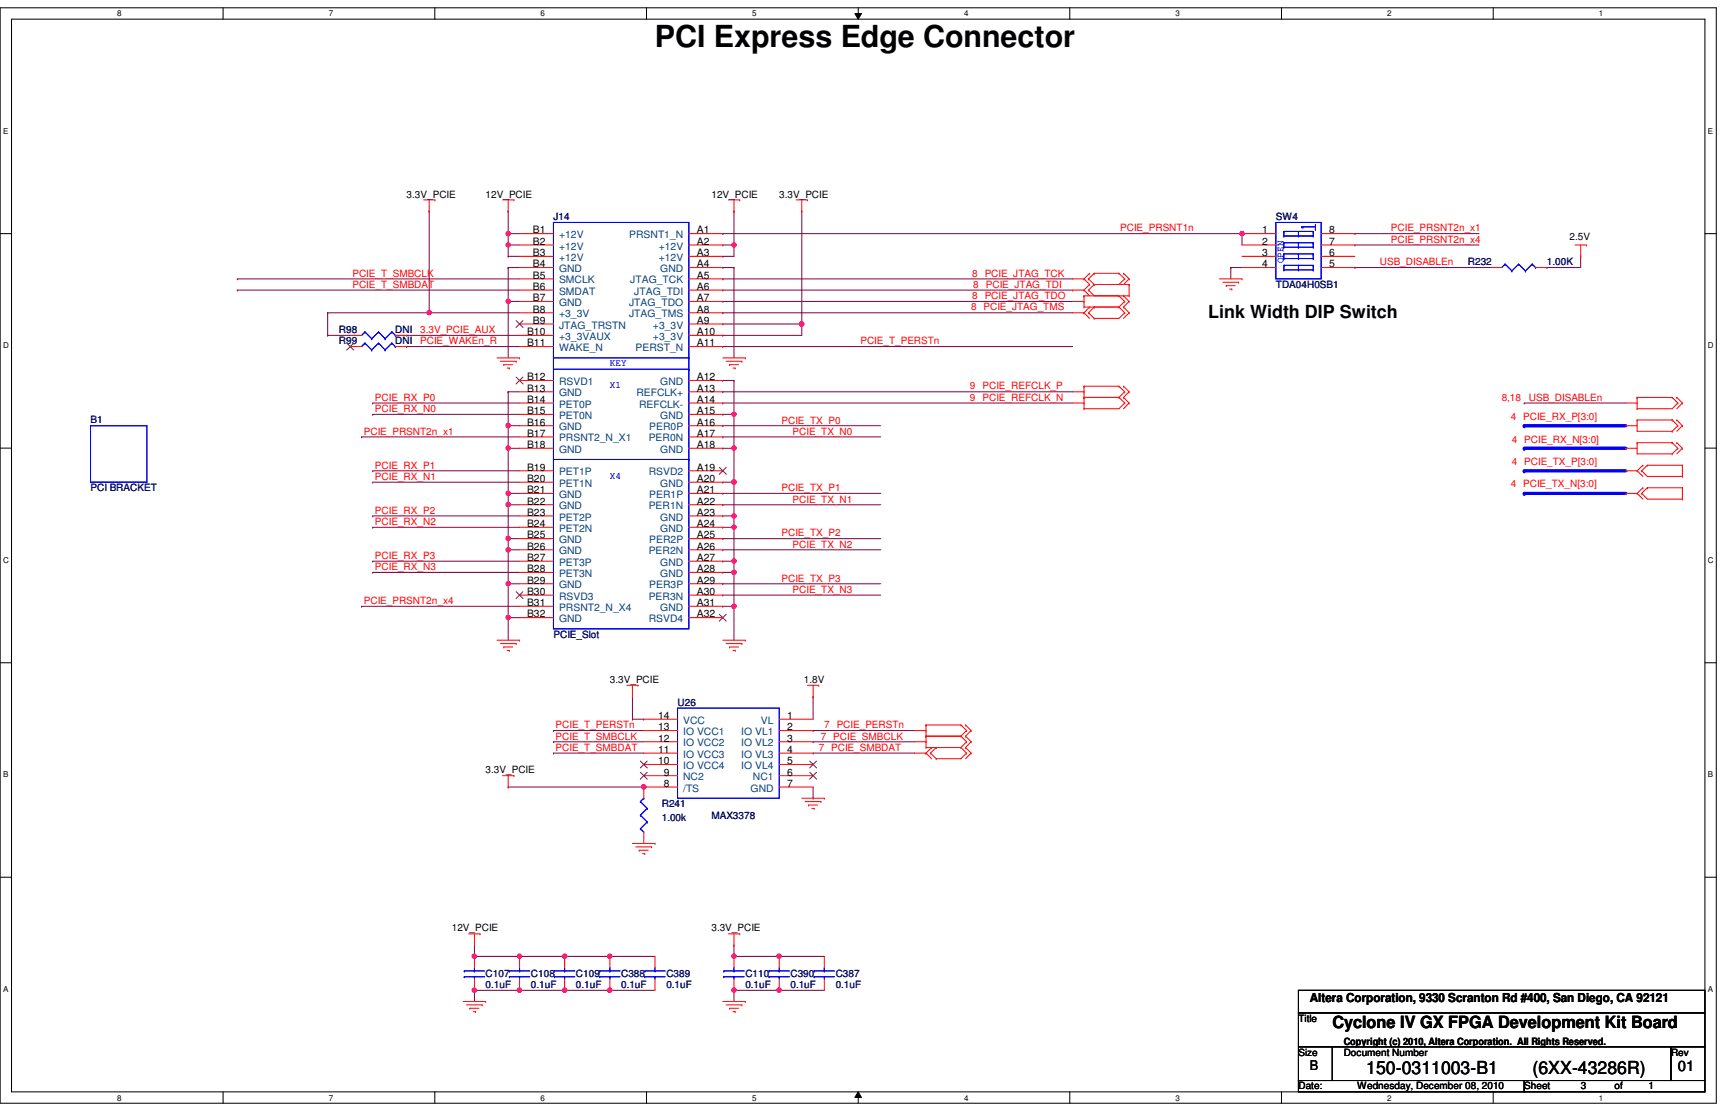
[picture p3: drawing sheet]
<svg xmlns="http://www.w3.org/2000/svg" width="432mm" height="279mm" viewBox="0 0 432 279" stroke-linecap="round" stroke-linejoin="round" font-family="sans-serif">
<path d="M0 1.9h428.6v273.6h-428.6zM2.9 4.8h422.9v267.8h-422.9z" fill="none" stroke="#000" stroke-width=".25"/>
<g fill="#fff">
<path d="M29.3 2.3h1.1v2.2h-1.1z"/>
<path d="M29.3 273h1.1v2.2h-1.1z"/>
</g>
<path d="M55.7 1.9v2.9M55.7 272.6v2.9" fill="none" stroke="#000" stroke-width=".25"/>
<g fill="#fff">
<path d="M82.1 2.3h1.1v2.2h-1.1z"/>
<path d="M82.1 273h1.1v2.2h-1.1z"/>
</g>
<path d="M108.6 1.9v2.9M108.6 272.6v2.9" fill="none" stroke="#000" stroke-width=".25"/>
<g fill="#fff">
<path d="M135 2.3h1.1v2.2h-1.1z"/>
<path d="M135 273h1.1v2.2h-1.1z"/>
</g>
<path d="M161.5 1.9v2.9M161.5 272.6v2.9" fill="none" stroke="#000" stroke-width=".25"/>
<g fill="#fff">
<path d="M187.9 2.3h1.1v2.2h-1.1z"/>
<path d="M187.9 273h1.1v2.2h-1.1z"/>
</g>
<path d="M213.5 3.4h1.6l-.8 1.4zM214.3 1.9v2.9M214.3 272.6l.8 1.4h-1.6zM214.3 272.6v2.9" fill="none" stroke="#000" stroke-width=".25"/>
<path d="M213.5 3.4h1.6l-.8 1.4zM214.3 272.6l.8 1.4h-1.6z" fill="#000"/>
<g fill="#fff">
<path d="M240.7 2.3h1.2v2.2h-1.2z"/>
<path d="M240.7 273h1.2v2.2h-1.2z"/>
</g>
<path d="M267.2 1.9v2.9M267.2 272.6v2.9" fill="none" stroke="#000" stroke-width=".25"/>
<g fill="#fff">
<path d="M293.6 2.3h1.1v2.2h-1.1z"/>
<path d="M293.6 273h1.1v2.2h-1.1z"/>
</g>
<path d="M320 1.9v2.9M320 272.6v2.9" fill="none" stroke="#000" stroke-width=".25"/>
<g fill="#fff">
<path d="M346.5 2.3h1.1v2.2h-1.1z"/>
<path d="M346.5 273h1.1v2.2h-1.1z"/>
</g>
<path d="M372.9 1.9v2.9M372.9 272.6v2.9" fill="none" stroke="#000" stroke-width=".25"/>
<g fill="#fff">
<path d="M399.3 2.3h1.1v2.2h-1.1z"/>
<path d="M399.3 273h1.1v2.2h-1.1z"/>
<path d="M.8 31.5h1.3v2.3h-1.3z"/>
<path d="M426.5 31.5h1.3v2.3h-1.3z"/>
<path d="M.8 85.1h1.4v2.2h-1.4z"/>
<path d="M426.5 85.1h1.4v2.2h-1.4z"/>
</g>
<path d="M0 58.3h2.9M425.8 58.3h2.8" fill="none" stroke="#000" stroke-width=".25"/>
<g fill="#fff">
<path d="M.8 138.6h1.4v2.3h-1.4z"/>
<path d="M426.5 138.6h1.4v2.3h-1.4z"/>
</g>
<path d="M0 111.9h2.9M425.8 111.9h2.8" fill="none" stroke="#000" stroke-width=".25"/>
<g fill="#fff">
<path d="M.8 192.2h1.3v2.3h-1.3z"/>
<path d="M426.5 192.2h1.3v2.3h-1.3z"/>
</g>
<path d="M0 165.5h2.9M425.8 165.5h2.8" fill="none" stroke="#000" stroke-width=".25"/>
<g fill="#fff">
<path d="M.8 245.8h1.3v2.2h-1.3z"/>
<path d="M426.5 245.8h1.3v2.2h-1.3z"/>
</g>
<path d="M0 219h2.9M425.8 219h2.8" fill="none" stroke="#000" stroke-width=".25"/>
<path d="M126.9 58.3h.1M126.9 58.3h2.9M126.9 126h.1M126.9 126h2.9M126.9 126v8.5" fill="none" stroke="#800040" stroke-width=".25"/>
<circle cx="126.9" cy="134.4" r=".56" fill="#f0f"/>
<circle cx="126.9" cy="134.4" r=".56" fill="none" stroke="#f0f" stroke-width=".25"/>
<circle cx="126.9" cy="126" r=".56" fill="#f0f"/>
<circle cx="126.9" cy="126" r=".56" fill="none" stroke="#f0f" stroke-width=".25"/>
<path d="M180.5 66.8h.1M180.5 66.8h2.8M183.3 66.8h.1M183.3 66.8v22.6M180.5 103.5h.1M180.5 103.5h2.8M183.3 103.5h.1M183.3 103.5v8.4" fill="none" stroke="#800040" stroke-width=".25"/>
<circle cx="183.3" cy="103.4" r=".55" fill="#f0f"/>
<circle cx="183.3" cy="103.4" r=".55" fill="none" stroke="#f0f" stroke-width=".25"/>
<path d="M126.9 123.2h.1M126.9 123.2h2.9M126.9 123.2v2.8M194.6 247.3h.1M194.6 247.3h11.3" fill="none" stroke="#800040" stroke-width=".25"/>
<circle cx="194.6" cy="247.2" r=".56" fill="#f0f"/>
<circle cx="194.6" cy="247.2" r=".56" fill="none" stroke="#f0f" stroke-width=".25"/>
<path d="M183.3 247.3h.1M183.3 247.3v2.8M183.3 247.3h11.3" fill="none" stroke="#800040" stroke-width=".25"/>
<circle cx="183.3" cy="247.2" r=".56" fill="#f0f"/>
<circle cx="183.3" cy="247.2" r=".56" fill="none" stroke="#f0f" stroke-width=".25"/>
<path d="M183.3 140.1h.1M183.3 140.1v2.8" fill="none" stroke="#800040" stroke-width=".25"/>
<circle cx="183.3" cy="140.1" r=".56" fill="#f0f"/>
<circle cx="183.3" cy="140.1" r=".56" fill="none" stroke="#f0f" stroke-width=".25"/>
<path d="M126.9 66.8h.1M126.9 66.8v8.5M126.9 97.8h.1M126.9 97.8v8.5M183.3 95h.1M183.3 95v8.5M183.3 128.8h.1M183.3 128.8v2.9" fill="none" stroke="#800040" stroke-width=".25"/>
<circle cx="183.3" cy="128.8" r=".56" fill="#f0f"/>
<circle cx="183.3" cy="128.8" r=".56" fill="none" stroke="#f0f" stroke-width=".25"/>
<path d="M126.9 111.9h.1M126.9 111.9h2.9M126.9 111.9v11.3" fill="none" stroke="#800040" stroke-width=".25"/>
<circle cx="126.9" cy="123.2" r=".56" fill="#f0f"/>
<circle cx="126.9" cy="123.2" r=".56" fill="none" stroke="#f0f" stroke-width=".25"/>
<circle cx="126.9" cy="111.9" r=".56" fill="#f0f"/>
<circle cx="126.9" cy="111.9" r=".56" fill="none" stroke="#f0f" stroke-width=".25"/>
<path d="M126.9 61.2h.1M126.9 61.2h2.9" fill="none" stroke="#800040" stroke-width=".25"/>
<circle cx="126.9" cy="61.1" r=".55" fill="#f0f"/>
<circle cx="126.9" cy="61.1" r=".55" fill="none" stroke="#f0f" stroke-width=".25"/>
<path d="M126.9 58.3h.1M126.9 58.3v2.9" fill="none" stroke="#800040" stroke-width=".25"/>
<circle cx="126.9" cy="58.3" r=".56" fill="#f0f"/>
<circle cx="126.9" cy="58.3" r=".56" fill="none" stroke="#f0f" stroke-width=".25"/>
<path d="M129.8 247.3h.1M129.8 247.3h11.2" fill="none" stroke="#800040" stroke-width=".25"/>
<circle cx="129.7" cy="247.2" r=".55" fill="#f0f"/>
<circle cx="129.7" cy="247.2" r=".55" fill="none" stroke="#f0f" stroke-width=".25"/>
<path d="M118.5 247.3h.1M118.5 247.3v2.8M118.5 247.3h11.3" fill="none" stroke="#800040" stroke-width=".25"/>
<circle cx="118.4" cy="247.2" r=".56" fill="#f0f"/>
<circle cx="118.4" cy="247.2" r=".56" fill="none" stroke="#f0f" stroke-width=".25"/>
<path d="M129.8 238.8h.1M129.8 238.8h11.2" fill="none" stroke="#800040" stroke-width=".25"/>
<circle cx="129.7" cy="238.8" r=".55" fill="#f0f"/>
<circle cx="129.7" cy="238.8" r=".55" fill="none" stroke="#f0f" stroke-width=".25"/>
<path d="M118.5 236h.1M118.5 236v2.8" fill="none" stroke="#800040" stroke-width=".25"/>
<circle cx="118.4" cy="238.8" r=".56" fill="#f0f"/>
<circle cx="118.4" cy="238.8" r=".56" fill="none" stroke="#f0f" stroke-width=".25"/>
<path d="M126.9 106.3h.1M126.9 106.3h2.9M118.5 238.8h.1M118.5 238.8h11.3" fill="none" stroke="#800040" stroke-width=".25"/>
<circle cx="126.9" cy="106.3" r=".56" fill="#f0f"/>
<circle cx="126.9" cy="106.3" r=".56" fill="none" stroke="#f0f" stroke-width=".25"/>
<g fill="none" stroke="#800040" stroke-width=".25">
<path d="M126.9 64h.1M126.9 61.2h.1M126.9 61.2v2.8M126.9 64h2.9M126.9 97.8h.1M126.9 97.8h2.9M180.5 95h.1M180.5 95h2.8M126.9 106.3h.1M126.9 106.3v5.6M180.5 151.4h.1M180.5 151.4h2.8"/>
<path d="M183.3 151.4h.1M183.3 151.4v8.5"/>
</g>
<circle cx="183.3" cy="151.4" r=".56" fill="#f0f"/>
<circle cx="183.3" cy="151.4" r=".56" fill="none" stroke="#f0f" stroke-width=".25"/>
<path d="M180.5 61.2h.1M180.5 61.2h2.8M180.5 142.9h.1M180.5 142.9h2.8M183.3 142.9h.1M183.3 142.9v8.5" fill="none" stroke="#800040" stroke-width=".25"/>
<circle cx="183.3" cy="142.9" r=".56" fill="#f0f"/>
<circle cx="183.3" cy="142.9" r=".56" fill="none" stroke="#f0f" stroke-width=".25"/>
<path d="M152.3 238.8h.1M152.3 238.8h11.3" fill="none" stroke="#800040" stroke-width=".25"/>
<circle cx="152.3" cy="238.8" r=".56" fill="#f0f"/>
<circle cx="152.3" cy="238.8" r=".56" fill="none" stroke="#f0f" stroke-width=".25"/>
<path d="M141 238.8h.1M141 238.8h11.3" fill="none" stroke="#800040" stroke-width=".25"/>
<circle cx="141" cy="238.8" r=".56" fill="#f0f"/>
<circle cx="141" cy="238.8" r=".56" fill="none" stroke="#f0f" stroke-width=".25"/>
<path d="M183.3 61.2h.1M183.3 61.2v2.8" fill="none" stroke="#800040" stroke-width=".25"/>
<circle cx="183.3" cy="61.1" r=".55" fill="#f0f"/>
<circle cx="183.3" cy="61.1" r=".55" fill="none" stroke="#f0f" stroke-width=".25"/>
<path d="M180.5 64h.1M180.5 64h2.8M101.6 86.5h.1M101.6 86.5h28.2M126.9 154.2h.1M126.9 154.2h2.9M126.9 154.2v5.7M180.5 140.1h.1M180.5 140.1h2.8M152.3 247.3h.1M152.3 247.3h11.3" fill="none" stroke="#800040" stroke-width=".25"/>
<circle cx="152.3" cy="247.2" r=".56" fill="#f0f"/>
<circle cx="152.3" cy="247.2" r=".56" fill="none" stroke="#f0f" stroke-width=".25"/>
<path d="M141 247.3h.1M141 247.3h11.3" fill="none" stroke="#800040" stroke-width=".25"/>
<circle cx="141" cy="247.2" r=".56" fill="#f0f"/>
<circle cx="141" cy="247.2" r=".56" fill="none" stroke="#f0f" stroke-width=".25"/>
<path d="M180.5 131.7h.1M180.5 131.7h2.8" fill="none" stroke="#800040" stroke-width=".25"/>
<circle cx="183.3" cy="131.6" r=".55" fill="#f0f"/>
<circle cx="183.3" cy="131.6" r=".55" fill="none" stroke="#f0f" stroke-width=".25"/>
<path d="M183.3 131.7h.1M183.3 131.7v8.4M126.9 145.8h.1M126.9 145.8h2.9M126.9 145.8v8.4" fill="none" stroke="#800040" stroke-width=".25"/>
<circle cx="126.9" cy="154.2" r=".56" fill="#f0f"/>
<circle cx="126.9" cy="154.2" r=".56" fill="none" stroke="#f0f" stroke-width=".25"/>
<circle cx="126.9" cy="145.7" r=".55" fill="#f0f"/>
<circle cx="126.9" cy="145.7" r=".55" fill="none" stroke="#f0f" stroke-width=".25"/>
<path d="M126.9 66.8h.1M126.9 75.3h.1M126.9 66.8h2.9M126.9 75.3v14.1M101.6 83.7h.1M101.6 83.7h28.2M180.5 128.8h.1M180.5 128.8h2.8" fill="none" stroke="#800040" stroke-width=".25"/>
<circle cx="126.9" cy="75.2" r=".55" fill="#f0f"/>
<circle cx="126.9" cy="75.2" r=".55" fill="none" stroke="#f0f" stroke-width=".25"/>
<path d="M126.9 137.3h.1M126.9 137.3h2.9" fill="none" stroke="#800040" stroke-width=".25"/>
<circle cx="126.9" cy="137.3" r=".56" fill="#f0f"/>
<circle cx="126.9" cy="137.3" r=".56" fill="none" stroke="#f0f" stroke-width=".25"/>
<path d="M180.5 83.7h.1M180.5 83.7h19.7M126.9 137.3h.1M126.9 137.3v8.5M180.5 120.4h.1M180.5 120.4h2.8M183.3 120.4h.1M183.3 120.4v8.4" fill="none" stroke="#800040" stroke-width=".25"/>
<circle cx="183.3" cy="120.3" r=".56" fill="#f0f"/>
<circle cx="183.3" cy="120.3" r=".56" fill="none" stroke="#f0f" stroke-width=".25"/>
<path d="M126.9 75.3h.1M126.9 75.3h2.9M81.8 83.7h.1M81.8 83.7h5.7M126.9 134.5h.1M126.9 134.5h2.9M126.9 134.5v2.8M194.6 238.8h.1M194.6 238.8h11.3" fill="none" stroke="#800040" stroke-width=".25"/>
<circle cx="194.6" cy="238.8" r=".56" fill="#f0f"/>
<circle cx="194.6" cy="238.8" r=".56" fill="none" stroke="#f0f" stroke-width=".25"/>
<path d="M183.3 236h.1M183.3 236v2.8" fill="none" stroke="#800040" stroke-width=".25"/>
<circle cx="183.3" cy="238.8" r=".56" fill="#f0f"/>
<circle cx="183.3" cy="238.8" r=".56" fill="none" stroke="#f0f" stroke-width=".25"/>
<path d="M180.5 111.9h.1M180.5 111.9h2.8M183.3 111.9h.1M183.3 111.9v8.5M183.3 238.8h.1M183.3 238.8h11.3" fill="none" stroke="#800040" stroke-width=".25"/>
<circle cx="183.3" cy="120.3" r=".56" fill="#f0f"/>
<circle cx="183.3" cy="120.3" r=".56" fill="none" stroke="#f0f" stroke-width=".25"/>
<circle cx="183.3" cy="111.9" r=".56" fill="#f0f"/>
<circle cx="183.3" cy="111.9" r=".56" fill="none" stroke="#f0f" stroke-width=".25"/>
<path d="M200.2 80.9h.1M200.2 80.9v2.8" fill="none" stroke="#800040" stroke-width=".25"/>
<circle cx="200.2" cy="80.9" r=".55" fill="#f0f"/>
<circle cx="200.2" cy="80.9" r=".55" fill="none" stroke="#f0f" stroke-width=".25"/>
<g fill="none" stroke="#800040" stroke-width=".25">
<path d="M126.9 52.7h.1M126.9 52.7v5.6M180.5 58.3h.1M180.5 58.3h129.7M183.3 52.7h.1M183.3 52.7v8.5M310.2 58.3h.1M310.2 58.3v2.9M338.4 58.3h.1M338.4 58.3h31M338.4 61.2h.1M338.4 61.2h31"/>
<path d="M180.5 86.5h.1M180.5 97.8h.1M180.5 86.5h87.4M180.5 97.8h87.4M90.3 109.1h.1M90.3 109.1h39.5M93.1 100.6h.1M93.1 103.5h.1M93.1 117.6h.1M93.1 100.6h36.7M93.1 103.5h36.7M93.1 117.6h36.7"/>
<path d="M180.5 109.1h.1M180.5 106.3h.1M180.5 100.6h.1M180.5 109.1h39.5M180.5 106.3h39.5M180.5 100.6h87.4M93.1 120.4h.1M93.1 128.8h.1M93.1 131.7h.1M93.1 120.4h36.7M93.1 128.8h36.7M93.1 131.7h36.7"/>
<path d="M180.5 126h.1M180.5 123.2h.1M180.5 137.3h.1M180.5 134.5h.1M180.5 126h39.5M180.5 123.2h39.5M180.5 137.3h39.5M180.5 134.5h39.5M90.3 151.4h.1M90.3 151.4h39.5M93.1 140.1h.1M93.1 142.9h.1"/>
<path d="M93.1 140.1h36.7M93.1 142.9h36.7M180.5 148.6h.1M180.5 145.8h.1M180.5 148.6h39.5M180.5 145.8h39.5"/>
</g>
<circle cx="310.2" cy="58.3" r=".56" fill="#f0f"/>
<circle cx="310.2" cy="58.3" r=".56" fill="none" stroke="#f0f" stroke-width=".25"/>
<path d="M107.2 52.7h.1M107.2 52.7v25.4M107.2 78.1h.1M107.2 78.1h22.6" fill="none" stroke="#800040" stroke-width=".25"/>
<circle cx="107.2" cy="78.1" r=".56" fill="#f0f"/>
<circle cx="107.2" cy="78.1" r=".56" fill="none" stroke="#f0f" stroke-width=".25"/>
<g fill="none" stroke="#800040" stroke-width=".25">
<path d="M200.2 52.7h.1M200.2 52.7v28.2M59.3 69.6h.1M59.3 72.4h.1M59.3 69.6h70.5M59.3 72.4h70.5M81.8 78.1h.1M81.8 78.1v5.6M180.5 69.6h.1M180.5 75.3h.1M180.5 72.4h.1M180.5 78.1h.1"/>
<path d="M180.5 69.6h87.4M180.5 72.4h87.4M180.5 75.3h87.4M180.5 78.1h87.4M307.4 66.8h.1M307.4 66.8h2.8M307.4 66.8v2.8"/>
</g>
<circle cx="200.2" cy="80.9" r=".55" fill="#f0f"/>
<circle cx="200.2" cy="80.9" r=".55" fill="none" stroke="#f0f" stroke-width=".25"/>
<path d="M81.8 78.1h.1M81.8 78.1h25.4M180.5 80.9h.1M180.5 80.9h19.7" fill="none" stroke="#800040" stroke-width=".25"/>
<path d="M380.7 111.9h25.4" fill="none" stroke="#00f" stroke-width=".8"/>
<circle cx="380.7" cy="111.9" r=".4" fill="#00f"/>
<path d="M380.7 123.2h25.4" fill="none" stroke="#00f" stroke-width=".8"/>
<circle cx="380.7" cy="123.2" r=".4" fill="#00f"/>
<path d="M380.7 106.3h25.4" fill="none" stroke="#00f" stroke-width=".8"/>
<circle cx="380.7" cy="106.3" r=".4" fill="#00f"/>
<path d="M380.7 117.6h25.4" fill="none" stroke="#00f" stroke-width=".8"/>
<circle cx="380.7" cy="117.6" r=".4" fill="#00f"/>
<g fill="none" stroke="#800040" stroke-width=".25">
<path d="M338.4 66.8h.1M338.4 66.8h33.8M386.3 66.8h.1M394.8 64h.1M394.8 64v2.8h-8.5M380.7 100.6h.1M380.7 100.6h25.4M157.9 179.6h.1M157.9 173.9v5.7M157.9 179.6h2.9M160.8 179.6h.1M203.1 173.9h.1"/>
<path d="M203.1 173.9v5.7M126.9 196.5h.1M126.9 196.5h33.9M138.2 182.4h.1M138.2 185.2h.1M138.2 188h.1M138.2 185.2h22.6M138.2 188h22.6M138.2 182.4h22.6M203.1 185.2h.1M203.1 188h.1M203.1 182.4h.1"/>
<path d="M203.1 199.3h.1M203.1 185.2h25.3M203.1 188h25.3M203.1 182.4h25.3M203.1 196.5v2.8"/>
</g>
<circle cx="160.7" cy="196.5" r=".56" fill="#f0f"/>
<circle cx="160.7" cy="196.5" r=".56" fill="none" stroke="#f0f" stroke-width=".25"/>
<g fill="none" stroke="#f00" stroke-width=".25">
<path d="M105.8 49.9h2.8M107.2 52.7h.1M107.2 49.9v2.8M108.6 49.9h.1M125.5 49.9h2.9M126.9 52.7h.1M126.9 49.9v2.8M128.4 49.9h.1M129.8 58.3h8.4M172 58.3h8.5M181.9 49.9h2.8M183.3 52.7h.1"/>
<path d="M183.3 49.9v2.8M184.7 49.9h.1M198.8 49.9h2.8M200.2 52.7h.1M200.2 49.9v2.8M201.6 49.9h.1M310.2 58.3h8.4M329.9 58.3h8.5M129.8 69.6h8.4M129.8 61.2h8.4M129.8 72.4h8.4M129.8 75.3h8.4"/>
<path d="M129.8 78.1h8.4M129.8 64h8.4M129.8 66.8h8.4M172 69.6h8.5M172 61.2h8.5M172 72.4h8.5M172 75.3h8.5M172 78.1h8.5M172 64h8.5M172 66.8h8.5M267.9 72.4h.1M267.9 69.6h2.8"/>
<path d="M267.9 72.4h2.8M267.9 75.3h2.8M267.9 78.1h2.8M270.7 69.6h.1M270.7 72.4h.1M270.7 73.9h.1M270.7 76.7h.1M270.7 75.3h.1M270.7 78.1h.1M270.7 73.9v2.8M270.7 69.6l1.4 1.4M270.7 73.9h11.3"/>
<path d="M270.7 72.4l1.4 1.5M270.7 76.7h8.7M270.7 78.1l1.4 1.4M271.9 69.6h.1M271.9 72.4h.1M271.9 78.1h.1M271.9 69.6l1.4 1.4M271.9 72.4l1.4 1.5M271.9 78.1l1.4 1.4M272.1 68.2h.1M272.1 71h.1M272.1 76.7h.1"/>
<path d="M272.1 68.2l-1.4 1.4M272.1 71l-1.4 1.4M272.1 76.7l-1.4 1.4M273.3 68.2h.1M273.3 71h.1M273.3 76.7h.1M273.3 79.5h.1M273.3 68.2h6.1M273.3 71h8.7M273.3 68.2l-1.4 1.4M273.3 71l-1.4 1.4M273.3 76.7l-1.4 1.4"/>
<path d="M279.4 68.2h.1M279.4 73.9h.1M279.4 76.7h.1M279.4 68.2l1.5 1.4M279.4 73.9l1.5 1.4M279.4 76.7l1.5 1.4M280.6 68.2h.1M280.6 73.9h.1M280.6 76.7h.1M280.6 68.2l1.4 1.4M280.6 73.9l1.4 1.4M280.6 76.7l1.4 1.4"/>
<path d="M280.9 69.6h.1M280.9 75.3h.1M280.9 78.1h.1M280.9 69.6l-1.5 1.4M280.9 75.3l-1.5 1.4M280.9 78.1l-1.5 1.4h-6.1M282 69.6h.1M282 71h.1M282 73.9h.1M282 75.3h.1M282 78.1h.1M282 69.6l-1.4 1.4"/>
<path d="M282 71v2.9M282 75.3l-1.4 1.4M282 78.1l-1.4 1.4M304.5 69.6h5.7M305.4 70.5h3.9M306.2 71.3h.1M306.2 71.3h2.3M307.1 72.2h.5M307.6 72.2h.1M309.3 70.5h.1M310.2 69.6h.1M310.2 61.2h8.4"/>
<path d="M310.2 64h8.4M310.2 66.8h8.4M329.9 61.2h8.5M329.9 64h8.5M329.9 66.8h8.5M372.2 66.8h2.8M383.5 66.8h2.8M393.4 61.2h2.8M394.8 64h.1M394.8 61.2v2.8M396.2 61.2h.1M87.5 83.7h2.8"/>
<path d="M87.5 86.5h2.8M98.7 83.7h2.9M98.7 86.5h2.9M124.1 89.4h5.7M125 90.2h3.9M125.8 91.1h.1M125.8 91.1h2.3M126.7 91.9h.5M127.2 91.9h.1M128.9 90.2h.1M129.8 89.4h.1M129.8 97.8h8.4"/>
<path d="M129.8 83.7h8.4M129.8 80.9h8.4M129.8 86.5h8.4M129.8 95h8.4M172 97.8h8.5M172 83.7h8.5M172 80.9h8.5M172 86.5h8.5M172 95h8.5M180.5 89.4h5.6M181.4 90.2h3.9M182.2 91.1h.1"/>
<path d="M182.2 91.1h2.2M183 91.9h.6M183.6 91.9h.1M185.3 90.2h.1M186.1 89.4h.1M267.9 97.8h2.8M270.7 96.4h.1M270.7 99.2h.1M270.7 97.8h.1M270.7 96.4h8.7M270.7 99.2h8.7M270.7 96.4v5.7"/>
<path d="M279.4 96.4h.1M279.4 99.2h.1M279.4 96.4l1.5 1.4M279.4 99.2l1.5 1.4M280.6 96.4h.1M280.6 99.2h.1M280.6 96.4l1.4 1.4M280.6 99.2l1.4 1.4M280.9 97.8h.1M280.9 97.8l-1.5 1.4M282 97.8h.1M282 97.8l-1.4 1.4"/>
<path d="M408.9 99.2h.1M408.9 99.2h8.7M408.9 99.2v2.9M417.6 99.2h.1M417.6 99.2l1.4 1.4M418.8 99.2h.1M418.8 99.2l1.4 1.4M129.8 100.6h8.4M129.8 111.9h8.4M129.8 117.6h8.4M129.8 106.3h8.4M129.8 103.5h8.4"/>
<path d="M129.8 109.1h8.4M172 100.6h8.5M172 111.9h8.5M172 117.6h8.5M172 106.3h8.5M172 103.5h8.5M172 109.1h8.5M267.9 100.6h2.8M270.7 102.1h.1M270.7 100.6h.1M280.9 100.6h.1M280.9 100.6l-1.5 1.5h-8.7"/>
<path d="M282 100.6h.1M282 100.6l-1.4 1.5M406.1 111.9h.1M406.1 117.6h.1M406.1 106.3h.1M406.1 100.6h2.8M406.1 111.9h2.8M406.1 117.6h2.8M406.1 106.3h2.8M408.9 110.5h.1M408.9 117.6h.1M408.9 104.9h.1"/>
<path d="M408.9 102.1h.1M408.9 100.6h.1M408.9 110.5h8.7M408.9 110.5v2.8h8.7M408.9 104.9v2.8h8.7M408.9 117.6l1.4 1.4M408.9 104.9h8.7M410 117.6h.1M410 117.6l1.4 1.4h8.8M410.3 116.2h.1M410.3 116.2l-1.4 1.4M411.4 116.2h.1"/>
<path d="M411.4 116.2h8.8M411.4 116.2l-1.4 1.4M417.6 110.5h.1M417.6 113.3h.1M417.6 104.9h.1M417.6 107.7h.1M417.6 110.5l1.4 1.4M417.6 104.9l1.4 1.4M418.8 110.5h.1M418.8 104.9h.1M418.8 110.5l1.4 1.4M418.8 104.9l1.4 1.4"/>
<path d="M419 111.9h.1M419 106.3h.1M419 100.6h.1M419 100.6l-1.4 1.5h-8.7M419 111.9l-1.4 1.4M419 106.3l-1.4 1.4M420.2 111.9h.1M420.2 116.2h.1M420.2 119h.1M420.2 106.3h.1M420.2 100.6h.1M420.2 111.9l-1.4 1.4"/>
<path d="M420.2 116.2v2.8M420.2 106.3l-1.4 1.4M420.2 100.6l-1.4 1.5M129.8 123.2h8.4M129.8 120.4h8.4M129.8 126h8.4M129.8 128.8h8.4M129.8 131.7h8.4M129.8 134.5h8.4M129.8 137.3h8.4M172 123.2h8.5M172 120.4h8.5"/>
<path d="M172 126h8.5M172 128.8h8.5M172 131.7h8.5M172 134.5h8.5M172 137.3h8.5M406.1 123.2h.1M406.1 123.2h2.8M408.9 123.2h.1M408.9 123.2l1.4 1.4M410 123.2h.1M410 123.2l1.4 1.4h8.8M410.3 121.8h.1"/>
<path d="M410.3 121.8l-1.4 1.4M411.4 121.8h.1M411.4 121.8h8.8M411.4 121.8l-1.4 1.4M420.2 121.8h.1M420.2 124.6h.1M420.2 121.8v2.8M124.1 159.9h5.7M129.8 159.9h.1M129.8 140.1h8.4M129.8 142.9h8.4M129.8 145.8h8.4"/>
<path d="M129.8 148.6h8.4M129.8 151.4h8.4M129.8 154.2h8.4M172 140.1h8.5M172 142.9h8.5M172 145.8h8.5M172 148.6h8.5M172 151.4h8.5M172 154.2h8.5M180.5 159.9h5.6M186.1 159.9h.1M125 160.7h3.9"/>
<path d="M125.8 161.5h.1M125.8 161.5h2.3M126.7 162.4h.5M127.2 162.4h.1M128.9 160.7h.1M156.5 171.1h2.8M157.9 173.9h.1M157.9 171.1v2.8M159.3 171.1h.1M160.8 179.6h8.4M181.4 160.7h3.9M182.2 161.5h.1"/>
<path d="M182.2 161.5h2.2M183 162.4h.6M183.6 162.4h.1M185.3 160.7h.1M194.6 179.6h8.5M201.6 171.1h2.9M203.1 173.9h.1M203.1 171.1v2.8M204.5 171.1h.1M125.5 193.7h2.9M126.9 196.5h.1M126.9 193.7v2.8"/>
<path d="M128.4 193.7h.1M160.8 193.7h8.4M160.8 185.2h8.4M160.8 188h8.4M160.8 182.4h8.4M160.8 190.9h8.4M169.2 196.5h-8.4v2.8M194.6 193.7h8.5M194.6 185.2h8.5M194.6 188h8.5M194.6 182.4h8.5M194.6 190.9h8.5"/>
<path d="M194.6 196.5h8.5M200.2 199.3h5.7M205.9 199.3h.1M228.4 185.2h2.9M228.4 188h2.9M228.4 182.4h2.9M231.3 183.8h.1M231.3 186.6h.1M231.3 185.2h.1M231.3 188h.1M231.3 181h.1M231.3 182.4h.1"/>
<path d="M231.3 183.8h8.7M231.3 186.6h8.7M231.3 181v5.6M231.3 188l1.4 1.4M231.3 181h8.7M232.4 188h.1M232.4 188l1.4 1.4M232.7 186.6h.1M232.7 186.6l-1.4 1.4M233.8 186.6h.1M233.8 189.4h.1M233.8 186.6l-1.4 1.4"/>
<path d="M240 183.8h.1M240 186.6h.1M240 181h.1M240 183.8l1.4 1.4M240 186.6l1.4 1.4M240 181l1.4 1.4M241.1 183.8h.1M241.1 186.6h.1M241.1 181h.1M241.1 183.8l1.4 1.4M241.1 186.6l1.4 1.4M241.1 181l1.4 1.4"/>
<path d="M241.4 185.2h.1M241.4 188h.1M241.4 182.4h.1M241.4 185.2l-1.4 1.4M241.4 188l-1.4 1.4h-6.2M241.4 182.4l-1.4 1.4M242.5 185.2h.1M242.5 188h.1M242.5 182.4h.1M242.5 185.2l-1.4 1.4M242.5 188l-1.4 1.4M242.5 182.4l-1.4 1.4"/>
<path d="M157.9 210.6h5.7M158.8 211.5h3.9M159.6 212.3h.1M159.6 212.3h2.3M160.5 213.1h.5M160.8 207.8v2.8M161 213.1h.1M162.7 211.5h.1M163.6 210.6h.1M201.1 200.2h3.9M201.9 201h.1M201.9 201h2.3"/>
<path d="M202.8 201.8h.5M203.3 201.8h.1M205 200.2h.1M117.1 233.2h2.8M118.5 236h.1M118.5 233.2v2.8M118.5 238.8v2.8M119.9 233.2h.1M129.8 238.8v2.8M141 238.8v2.8M152.3 238.8v2.8M163.6 238.8v2.8"/>
<path d="M181.9 233.2h2.8M183.3 236h.1M183.3 233.2v2.8M183.3 238.8v2.8M184.7 233.2h.1M194.6 238.8v2.8M205.9 238.8v2.8M115.7 250.1h5.6M116.5 250.9h3.9M117.3 251.8h.1M117.3 251.8h2.3M118.2 252.6h.5"/>
<path d="M118.5 244.4v2.9M118.7 252.6h.1M120.4 250.9h.1M121.3 250.1h.1M129.8 244.4v2.9M141 244.4v2.9M152.3 244.4v2.9M163.6 244.4v2.9M180.5 250.1h5.6M181.4 250.9h3.9M182.2 251.8h.1M182.2 251.8h2.2"/>
<path d="M183 252.6h.6M183.3 244.4v2.9M183.6 252.6h.1M185.3 250.9h.1M186.1 250.1h.1M194.6 244.4v2.9M205.9 244.4v2.9"/>
</g>
<path d="M324.3 247.3h101.5v5.6h-101.5zM324.3 252.9h101.5v8.5h-101.5zM324.3 261.4h8.4v8.4h-8.4zM324.3 269.8h56.4v2.8h-56.4zM332.7 261.4h84.6v8.4h-84.6zM380.7 269.8h45.1v2.8h-45.1zM417.3 261.4h8.5v8.4h-8.5z" fill="none" stroke="#000" stroke-width=".25"/>
<g fill="none" stroke="#00f" stroke-width=".25">
<path d="M138.2 55.5h33.8v101.5h-33.8zM318.6 55.5h11.3v14.1h-11.3zM320.6 58.9h.1M320.6 57.8h.1M320.6 57.8v1.1M320.6 58.9h7.4M320.6 57.8h7.4M324.3 58.9h.1M324.3 57.8v1.1M325.1 56.6h.1M325.1 56.6l.3 .3M325.1 56.6h3.4"/>
<path d="M328 57.8h.1M328 58.9h.1M328 57.8v1.1M328.5 56.6h.1M328.5 57.2h.1M328.5 56.1v1.1M320.6 60.6h.1M320.6 64.6h.1M320.6 63.4h.1M320.6 67.4h.1M320.6 66.3h.1M320.6 61.7h.1"/>
<path d="M320.6 60.6v1.1M320.6 63.4v1.2M320.6 66.3v1.1M320.6 63.4h7.4M320.6 64.6h7.4M320.6 66.3h7.4M320.6 67.4h7.4M320.6 60.6h7.4M320.6 61.7h7.4M324.3 61.7h.1M324.3 64.6h.1M324.3 67.4h.1"/>
<path d="M324.3 60.6v1.1M324.3 63.4v1.2M324.3 66.3v1.1M328 63.4h.1M328 64.6h.1M328 66.3h.1M328 67.4h.1M328 60.6h.1M328 61.7h.1M328 60.6v1.1M328 63.4v1.2M328 66.3v1.1"/>
<path d="M375.9 66h.1M375.9 66l-.9 .8M375.9 66l1.7 1.6M377.6 67.6h.1M379.3 66h.1M379.3 66l-1.7 1.6M379.3 66l1.7 1.6M381 67.6h.1M382.7 66h.1M382.7 66l-1.7 1.6M382.7 66l.8 .8M383.5 66.8h.1"/>
<path d="M91.1 82.9h.1M91.1 85.7h.1M91.1 82.9l-.8 .8M91.1 82.9l1.7 1.7M91.1 85.7l-.8 .8M91.1 85.7l1.7 1.7M92.8 84.6h.1M92.8 87.4h.1M94.5 82.9h.1M94.5 85.7h.1M94.5 82.9l-1.7 1.7M94.5 82.9l1.7 1.7"/>
<path d="M94.5 85.7l-1.7 1.7M94.5 85.7l1.7 1.7M96.2 84.6h.1M96.2 87.4h.1M97.9 82.9h.1M97.9 85.7h.1M97.9 82.9l-1.7 1.7M97.9 82.9l.8 .8M97.9 85.7l-1.7 1.7M97.9 85.7l.8 .8M98.7 83.7h.1M98.7 86.5h.1"/>
<path d="M138.2 89.4h33.8M138.2 92.2h33.8M172 89.4h.1M172 92.2h.1M22.6 106.3h14.1v14.1h-14.1zM138.2 114.7h33.8M172 114.7h.1M169.2 176.8h25.4v22.5h-25.4zM160.8 199.3h.1M160.8 199.3l-.9 .9M159.9 206.9h.1M159.9 203.5h.1"/>
<path d="M159.9 200.2h.1M159.9 206.9l.9 .9M159.9 203.5l1.7 1.7M159.9 200.2l1.7 1.6M161.6 205.2h.1M161.6 201.8h.1M161.6 205.2l-1.7 1.7M161.6 201.8l-1.7 1.7M116 242.4h.1M116 243.9h.1M116 242.4h5M116 243.9h5"/>
<path d="M118.5 243.9h.1M118.5 242.4h.1M118.5 241.6v.8M118.5 243.9v.5M127.2 242.4h.1M127.2 243.9h.1M127.2 242.4h5.1M127.2 243.9h5.1M129.8 243.9h.1M129.8 242.4h.1M129.8 241.6v.8M129.8 243.9v.5"/>
<path d="M138.5 242.4h.1M138.5 243.9h.1M138.5 242.4h5.1M138.5 243.9h5.1M141 243.9h.1M141 242.4h.1M141 241.6v.8M141 243.9v.5M149.8 242.4h.1M149.8 243.9h.1M149.8 242.4h5.1M149.8 243.9h5.1"/>
<path d="M152.3 243.9h.1M152.3 242.4h.1M152.3 241.6v.8M152.3 243.9v.5M161 242.4h.1M161 243.9h.1M161 242.4h5.1M161 243.9h5.1M163.6 243.9h.1M163.6 242.4h.1M163.6 241.6v.8M163.6 243.9v.5"/>
<path d="M180.8 242.4h.1M180.8 243.9h.1M180.8 242.4h5M180.8 243.9h5M183.3 243.9h.1M183.3 242.4h.1M183.3 241.6v.8M183.3 243.9v.5M192.1 242.4h.1M192.1 243.9h.1M192.1 242.4h5M192.1 243.9h5"/>
<path d="M194.6 243.9h.1M194.6 242.4h.1M194.6 241.6v.8M194.6 243.9v.5M203.3 242.4h.1M203.3 243.9h.1M203.3 242.4h5.1M203.3 243.9h5.1M205.9 243.9h.1M205.9 242.4h.1M205.9 241.6v.8M205.9 243.9v.5"/>
</g>
<g fill="none" stroke="#804000" stroke-width=".25">
<path d="M86.6 85.7l1.7 1.7M88.3 85.7l-1.7 1.7M128.9 80.1l1.7 1.7M128.9 94.1l1.7 1.8M130.6 80.1l-1.7 1.7M130.6 94.1l-1.7 1.8M179.7 116.7l1.7 1.7M181.4 116.7l-1.8 1.7M128.9 147.7l1.7 1.8M130.6 147.7l-1.7 1.8M179.7 153.4l1.7 1.7M181.4 153.4l-1.8 1.7"/>
<path d="M159.9 190l1.8 1.8M159.9 192.8l1.8 1.8M161.6 190l-1.7 1.8M161.6 192.8l-1.7 1.8M202.2 190l1.8 1.8M202.2 192.8l1.8 1.8M203.9 190l-1.7 1.8M203.9 192.8l-1.7 1.8"/>
</g>
<circle cx="126.9" cy="134.4" r=".56" fill="#f0f"/>
<circle cx="126.9" cy="134.4" r=".56" fill="none" stroke="#f0f" stroke-width=".25"/>
<circle cx="126.9" cy="126" r=".56" fill="#f0f"/>
<circle cx="126.9" cy="126" r=".56" fill="none" stroke="#f0f" stroke-width=".25"/>
<circle cx="183.3" cy="103.4" r=".55" fill="#f0f"/>
<circle cx="183.3" cy="103.4" r=".55" fill="none" stroke="#f0f" stroke-width=".25"/>
<circle cx="194.6" cy="247.2" r=".56" fill="#f0f"/>
<circle cx="194.6" cy="247.2" r=".56" fill="none" stroke="#f0f" stroke-width=".25"/>
<circle cx="183.3" cy="247.2" r=".56" fill="#f0f"/>
<circle cx="183.3" cy="247.2" r=".56" fill="none" stroke="#f0f" stroke-width=".25"/>
<circle cx="183.3" cy="140.1" r=".56" fill="#f0f"/>
<circle cx="183.3" cy="140.1" r=".56" fill="none" stroke="#f0f" stroke-width=".25"/>
<circle cx="183.3" cy="128.8" r=".56" fill="#f0f"/>
<circle cx="183.3" cy="128.8" r=".56" fill="none" stroke="#f0f" stroke-width=".25"/>
<circle cx="126.9" cy="123.2" r=".56" fill="#f0f"/>
<circle cx="126.9" cy="123.2" r=".56" fill="none" stroke="#f0f" stroke-width=".25"/>
<circle cx="126.9" cy="111.9" r=".56" fill="#f0f"/>
<circle cx="126.9" cy="111.9" r=".56" fill="none" stroke="#f0f" stroke-width=".25"/>
<circle cx="126.9" cy="61.1" r=".55" fill="#f0f"/>
<circle cx="126.9" cy="61.1" r=".55" fill="none" stroke="#f0f" stroke-width=".25"/>
<circle cx="126.9" cy="58.3" r=".56" fill="#f0f"/>
<circle cx="126.9" cy="58.3" r=".56" fill="none" stroke="#f0f" stroke-width=".25"/>
<circle cx="129.7" cy="247.2" r=".55" fill="#f0f"/>
<circle cx="129.7" cy="247.2" r=".55" fill="none" stroke="#f0f" stroke-width=".25"/>
<circle cx="118.4" cy="247.2" r=".56" fill="#f0f"/>
<circle cx="118.4" cy="247.2" r=".56" fill="none" stroke="#f0f" stroke-width=".25"/>
<circle cx="129.7" cy="238.8" r=".55" fill="#f0f"/>
<circle cx="129.7" cy="238.8" r=".55" fill="none" stroke="#f0f" stroke-width=".25"/>
<circle cx="118.4" cy="238.8" r=".56" fill="#f0f"/>
<circle cx="118.4" cy="238.8" r=".56" fill="none" stroke="#f0f" stroke-width=".25"/>
<circle cx="126.9" cy="106.3" r=".56" fill="#f0f"/>
<circle cx="126.9" cy="106.3" r=".56" fill="none" stroke="#f0f" stroke-width=".25"/>
<circle cx="183.3" cy="151.4" r=".56" fill="#f0f"/>
<circle cx="183.3" cy="151.4" r=".56" fill="none" stroke="#f0f" stroke-width=".25"/>
<circle cx="183.3" cy="142.9" r=".56" fill="#f0f"/>
<circle cx="183.3" cy="142.9" r=".56" fill="none" stroke="#f0f" stroke-width=".25"/>
<circle cx="152.3" cy="238.8" r=".56" fill="#f0f"/>
<circle cx="152.3" cy="238.8" r=".56" fill="none" stroke="#f0f" stroke-width=".25"/>
<circle cx="141" cy="238.8" r=".56" fill="#f0f"/>
<circle cx="141" cy="238.8" r=".56" fill="none" stroke="#f0f" stroke-width=".25"/>
<circle cx="183.3" cy="61.1" r=".55" fill="#f0f"/>
<circle cx="183.3" cy="61.1" r=".55" fill="none" stroke="#f0f" stroke-width=".25"/>
<circle cx="152.3" cy="247.2" r=".56" fill="#f0f"/>
<circle cx="152.3" cy="247.2" r=".56" fill="none" stroke="#f0f" stroke-width=".25"/>
<circle cx="141" cy="247.2" r=".56" fill="#f0f"/>
<circle cx="141" cy="247.2" r=".56" fill="none" stroke="#f0f" stroke-width=".25"/>
<circle cx="183.3" cy="131.6" r=".55" fill="#f0f"/>
<circle cx="183.3" cy="131.6" r=".55" fill="none" stroke="#f0f" stroke-width=".25"/>
<circle cx="126.9" cy="154.2" r=".56" fill="#f0f"/>
<circle cx="126.9" cy="154.2" r=".56" fill="none" stroke="#f0f" stroke-width=".25"/>
<circle cx="126.9" cy="145.7" r=".55" fill="#f0f"/>
<circle cx="126.9" cy="145.7" r=".55" fill="none" stroke="#f0f" stroke-width=".25"/>
<circle cx="126.9" cy="75.2" r=".55" fill="#f0f"/>
<circle cx="126.9" cy="75.2" r=".55" fill="none" stroke="#f0f" stroke-width=".25"/>
<circle cx="126.9" cy="137.3" r=".56" fill="#f0f"/>
<circle cx="126.9" cy="137.3" r=".56" fill="none" stroke="#f0f" stroke-width=".25"/>
<circle cx="183.3" cy="120.3" r=".56" fill="#f0f"/>
<circle cx="183.3" cy="120.3" r=".56" fill="none" stroke="#f0f" stroke-width=".25"/>
<circle cx="194.6" cy="238.8" r=".56" fill="#f0f"/>
<circle cx="194.6" cy="238.8" r=".56" fill="none" stroke="#f0f" stroke-width=".25"/>
<circle cx="183.3" cy="238.8" r=".56" fill="#f0f"/>
<circle cx="183.3" cy="238.8" r=".56" fill="none" stroke="#f0f" stroke-width=".25"/>
<circle cx="183.3" cy="120.3" r=".56" fill="#f0f"/>
<circle cx="183.3" cy="120.3" r=".56" fill="none" stroke="#f0f" stroke-width=".25"/>
<circle cx="183.3" cy="111.9" r=".56" fill="#f0f"/>
<circle cx="183.3" cy="111.9" r=".56" fill="none" stroke="#f0f" stroke-width=".25"/>
<circle cx="200.2" cy="80.9" r=".55" fill="#f0f"/>
<circle cx="200.2" cy="80.9" r=".55" fill="none" stroke="#f0f" stroke-width=".25"/>
<circle cx="310.2" cy="58.3" r=".56" fill="#f0f"/>
<circle cx="310.2" cy="58.3" r=".56" fill="none" stroke="#f0f" stroke-width=".25"/>
<circle cx="107.2" cy="78.1" r=".56" fill="#f0f"/>
<circle cx="107.2" cy="78.1" r=".56" fill="none" stroke="#f0f" stroke-width=".25"/>
<circle cx="200.2" cy="80.9" r=".55" fill="#f0f"/>
<circle cx="200.2" cy="80.9" r=".55" fill="none" stroke="#f0f" stroke-width=".25"/>
<circle cx="160.7" cy="196.5" r=".56" fill="#f0f"/>
<circle cx="160.7" cy="196.5" r=".56" fill="none" stroke="#f0f" stroke-width=".25"/>
<text font-size="7.6" x="163.6" y="11.8">PCI Express Edge Connector</text>
<g font-size="4.5">
<text x="301.8" y="79.5">Link Width DIP Switch</text>
<text x="341.2" y="268.2">150-0311003-B1</text>
<text x="382.7" y="268.2">(6XX-43286R)</text>
</g>
<text font-size="4.2" x="332.7" y="256.8">Cyclone IV GX FPGA Development Kit Board</text>
<text font-size="3.6" x="419" y="267.4">01</text>
<text font-size="3.3" x="327.1" y="267.2">B</text>
<text font-size="3.1" x="327.1" y="250.1">Altera Corporation, 9330 Scranton Rd #400, San Diego, CA 92121</text>
<g font-size="2.5">
<text x="101.6" y="49.3">3.3V_PCIE</text>
<text x="121.3" y="49.3">12V_PCIE</text>
<text x="177.7" y="49.3">12V_PCIE</text>
<text x="194.6" y="49.3">3.3V_PCIE</text>
<text x="133.1" y="58.3">B1</text>
<text x="174" y="58.3">A1</text>
<text x="315.2" y="58.3">1</text>
<text x="331.9" y="58.3">8</text>
<text x="133.1" y="61.1">B2</text>
<text x="133.1" y="64">B3</text>
<text x="174" y="61.1">A2</text>
<text x="174" y="64">A3</text>
<text x="315.2" y="61.1">2</text>
<text x="315.2" y="64">3</text>
<text x="331.9" y="64">6</text>
<text x="331.9" y="61.1">7</text>
<text x="392" y="60">2.5V</text>
<text x="133.1" y="66.8">B4</text>
<text x="133.1" y="69.6">B5</text>
<text x="174" y="66.8">A4</text>
<text x="174" y="69.6">A5</text>
<text x="315.2" y="66.8">4</text>
<text x="331.9" y="66.8">5</text>
<text x="133.1" y="72.4">B6</text>
<text x="133.1" y="75.2">B7</text>
<text x="174" y="72.4">A6</text>
<text x="174" y="75.2">A7</text>
<text x="131.6" y="83.7">B10</text>
<text x="133.1" y="78.1">B8</text>
<text x="133.1" y="80.9">B9</text>
<text x="174" y="78.1">A8</text>
<text x="174" y="80.9">A9</text>
<text x="174" y="83.7">A10</text>
<text x="131.6" y="86.5">B11</text>
<text x="174" y="86.5">A11</text>
<text x="131.6" y="95">B12</text>
<text x="174" y="95">A12</text>
<text x="131.6" y="97.8">B13</text>
<text x="131.6" y="100.6">B14</text>
<text x="174" y="97.8">A13</text>
<text x="174" y="100.6">A14</text>
<text x="131.6" y="103.4">B15</text>
<text x="131.6" y="106.3">B16</text>
<text x="174" y="103.4">A15</text>
<text x="174" y="106.3">A16</text>
<text x="131.6" y="109.1">B17</text>
<text x="131.6" y="111.9">B18</text>
<text x="174" y="109.1">A17</text>
<text x="174" y="111.9">A18</text>
<text x="131.6" y="117.5">B19</text>
<text x="174" y="117.5">A19</text>
<text x="131.6" y="120.4">B20</text>
<text x="131.6" y="123.1">B21</text>
<text x="131.6" y="126">B22</text>
<text x="174" y="120.4">A20</text>
<text x="174" y="123.1">A21</text>
<text x="174" y="126">A22</text>
<text x="131.6" y="128.8">B23</text>
<text x="131.6" y="131.6">B24</text>
<text x="174" y="128.8">A23</text>
<text x="174" y="131.6">A24</text>
<text x="131.6" y="134.5">B25</text>
<text x="131.6" y="137.2">B26</text>
<text x="174" y="134.5">A25</text>
<text x="174" y="137.2">A26</text>
<text x="131.6" y="140.1">B27</text>
<text x="131.6" y="142.9">B28</text>
<text x="174" y="140.1">A27</text>
<text x="174" y="142.9">A28</text>
<text x="131.6" y="145.7">B29</text>
<text x="131.6" y="148.5">B30</text>
<text x="174" y="145.7">A29</text>
<text x="174" y="148.5">A30</text>
<text x="131.6" y="151.3">B31</text>
<text x="131.6" y="154.2">B32</text>
<text x="174" y="151.3">A31</text>
<text x="174" y="154.2">A32</text>
<text x="152.3" y="170.6">3.3V_PCIE</text>
<text x="200.8" y="170.6">1.8V</text>
<text x="164.3" y="179.5">14</text>
<text x="196.6" y="179.5">1</text>
<text x="164.3" y="182.4">13</text>
<text x="164.3" y="185.2">12</text>
<text x="196.6" y="182.4">2</text>
<text x="196.6" y="185.2">3</text>
<text x="164.3" y="188">11</text>
<text x="164.3" y="190.8">10</text>
<text x="196.6" y="188">4</text>
<text x="196.6" y="190.8">5</text>
<text x="121.3" y="193.1">3.3V_PCIE</text>
<text x="165.8" y="193.6">9</text>
<text x="165.8" y="196.5">8</text>
<text x="196.6" y="193.6">6</text>
<text x="196.6" y="196.5">7</text>
<text x="112.8" y="232.6">12V_PCIE</text>
<text x="177.7" y="232.6">3.3V_PCIE</text>
<text x="324.3" y="255.1">Title</text>
<text x="324.3" y="263.6">Size</text>
<text x="335.6" y="260.9">Copyright (c) 2010, Altera Corporation. All Rights Reserved.</text>
<text x="335.6" y="263.6">Document Number</text>
<text x="417.3" y="263.6">Rev</text>
<text x="324.3" y="272">Date:</text>
<text x="339" y="272">Wednesday, December 08, 2010</text>
<text x="380.7" y="272">Sheet</text>
<text x="394.8" y="272">3</text>
<text x="403.2" y="272">of</text>
<text x="411.7" y="272">1</text>
</g>
<g font-size="2.5" fill="#000080">
<text x="138.2" y="54.9">J14</text>
<text x="318.6" y="54.9">SW4</text>
<text x="318.6" y="71.9">TDA04H0SB1</text>
<text x="366.6" y="66.3">R232</text>
<text x="386.3" y="66.3">1.00K</text>
<text x="84.6" y="83.1">R98</text>
<text x="98.7" y="83.1">DNI</text>
<text x="84.6" y="86">R99</text>
<text x="98.7" y="86">DNI</text>
<text x="22.6" y="105.7">B1</text>
<text x="22.6" y="122.6">PCI BRACKET</text>
<text x="138.2" y="159.3">PCIE_Slot</text>
<text x="169.2" y="176.2">U26</text>
<text x="165.3" y="201.5">R241</text>
<text x="165.3" y="204.9">1.00k</text>
<text x="177.7" y="204.4">MAX3378</text>
<text x="121.3" y="243.8">C107</text>
<text x="132.6" y="243.8">C108</text>
<text x="143.8" y="243.8">C109</text>
<text x="155.1" y="243.8">C388</text>
<text x="166.4" y="243.8">C389</text>
<text x="186.1" y="243.8">C110</text>
<text x="197.4" y="243.8">C390</text>
<text x="208.7" y="243.8">C387</text>
<text x="121.3" y="246.7">0.1uF</text>
<text x="132.6" y="246.7">0.1uF</text>
<text x="143.8" y="246.7">0.1uF</text>
<text x="155.1" y="246.7">0.1uF</text>
<text x="166.4" y="246.7">0.1uF</text>
<text x="186.1" y="246.7">0.1uF</text>
<text x="197.4" y="246.7">0.1uF</text>
<text x="208.7" y="246.7">0.1uF</text>
</g>
<g font-size="2.5" fill="#004080">
<text x="139.6" y="59.5">+12V</text>
<text x="157.1" y="59.5">PRSNT1_N</text>
<text x="139.6" y="62.3">+12V</text>
<text x="139.6" y="65.2">+12V</text>
<text x="164.5" y="62.3">+12V</text>
<text x="164.5" y="65.2">+12V</text>
<text x="139.6" y="67.9">GND</text>
<text x="139.6" y="70.8">SMCLK</text>
<text x="157.4" y="70.8">JTAG_TCK</text>
<text x="164.9" y="67.9">GND</text>
<text x="139.6" y="73.6">SMDAT</text>
<text x="139.6" y="76.4">GND</text>
<text x="157.1" y="76.4">JTAG_TDO</text>
<text x="158.4" y="73.6">JTAG_TDI</text>
<text x="139.6" y="79.2">+3_3V</text>
<text x="139.6" y="82">JTAG_TRSTN</text>
<text x="157.1" y="79.2">JTAG_TMS</text>
<text x="163.1" y="82">+3_3V</text>
<text x="139.6" y="84.9">+3_3VAUX</text>
<text x="139.6" y="87.7">WAKE_N</text>
<text x="158.7" y="87.7">PERST_N</text>
<text x="163.1" y="84.9">+3_3V</text>
<text x="139.6" y="96.1">RSVD1</text>
<text x="139.6" y="99">GND</text>
<text x="139.6" y="101.8">PET0P</text>
<text x="158.9" y="99">REFCLK+</text>
<text x="159.6" y="101.8">REFCLK-</text>
<text x="164.9" y="96.1">GND</text>
<text x="139.6" y="104.6">PET0N</text>
<text x="139.6" y="107.4">GND</text>
<text x="162.1" y="107.4">PER0P</text>
<text x="164.9" y="104.6">GND</text>
<text x="139.6" y="110.2">PRSNT2_N_X1</text>
<text x="139.6" y="113.1">GND</text>
<text x="162" y="110.2">PER0N</text>
<text x="164.9" y="113.1">GND</text>
<text x="139.6" y="118.7">PET1P</text>
<text x="162" y="118.7">RSVD2</text>
<text x="139.6" y="121.5">PET1N</text>
<text x="139.6" y="124.3">GND</text>
<text x="162.1" y="124.3">PER1P</text>
<text x="164.9" y="121.5">GND</text>
<text x="139.6" y="127.2">GND</text>
<text x="139.6" y="130">PET2P</text>
<text x="162" y="127.2">PER1N</text>
<text x="164.9" y="130">GND</text>
<text x="139.6" y="132.8">PET2N</text>
<text x="139.6" y="135.6">GND</text>
<text x="162.1" y="135.6">PER2P</text>
<text x="164.9" y="132.8">GND</text>
<text x="139.6" y="138.4">GND</text>
<text x="139.6" y="141.3">PET3P</text>
<text x="162" y="138.4">PER2N</text>
<text x="164.9" y="141.3">GND</text>
<text x="139.6" y="144.1">PET3N</text>
<text x="139.6" y="146.9">GND</text>
<text x="139.6" y="149.7">RSVD3</text>
<text x="162" y="149.7">PER3N</text>
<text x="162.1" y="146.9">PER3P</text>
<text x="164.9" y="144.1">GND</text>
<text x="139.6" y="152.5">PRSNT2_N_X4</text>
<text x="139.6" y="155.4">GND</text>
<text x="162" y="155.4">RSVD4</text>
<text x="164.9" y="152.5">GND</text>
<text x="170.6" y="180.7">VCC</text>
<text x="170.6" y="183.6">IO VCC1</text>
<text x="185.1" y="183.6">IO VL1</text>
<text x="190" y="180.7">VL</text>
<text x="170.6" y="186.4">IO VCC2</text>
<text x="170.6" y="189.2">IO VCC3</text>
<text x="185.1" y="186.4">IO VL2</text>
<text x="185.1" y="189.2">IO VL3</text>
<text x="170.6" y="192">IO VCC4</text>
<text x="170.6" y="194.8">NC2</text>
<text x="170.6" y="197.7">/TS</text>
<text x="185.1" y="192">IO VL4</text>
<text x="187.5" y="197.7">GND</text>
<text x="188" y="194.8">NC1</text>
</g>
<g font-size="2.5" fill="#f00">
<text x="279.7" y="57.8">PCIE_PRSNT1n</text>
<text x="347.4" y="57.8">PCIE_PRSNT2n_x1</text>
<text x="347.4" y="60.6">PCIE_PRSNT2n_x4</text>
<text x="88" y="69.1">PCIE_T_SMBCLK</text>
<text x="88" y="71.9">PCIE_T_SMBDAT</text>
<text x="242.8" y="69">8 PCIE_JTAG_TCK</text>
<text x="243.1" y="71.9">8 PCIE_JTAG_TDI</text>
<text x="344.6" y="66.3">USB_DISABLEn</text>
<text x="242.5" y="77.5">8 PCIE_JTAG_TMS</text>
<text x="242.8" y="74.7">8 PCIE_JTAG_TDO</text>
<text x="104.9" y="83.2">3.3V_PCIE_AUX</text>
<text x="104.9" y="86">PCIE_WAKEn_R</text>
<text x="214.9" y="86">PCIE_T_PERSTn</text>
<text x="93.6" y="100.1">PCIE_RX_P0</text>
<text x="242.2" y="97.2">9 PCIE_REFCLK_P</text>
<text x="242.2" y="100.1">9 PCIE_REFCLK_N</text>
<text x="375" y="100.1">8,18</text>
<text x="381.8" y="100.1">USB_DISABLEn</text>
<text x="93.6" y="102.9">PCIE_RX_N0</text>
<text x="195.2" y="105.7">PCIE_TX_P0</text>
<text x="377.3" y="104.9">4 PCIE_RX_P[3:0]</text>
<text x="90.8" y="108.5">PCIE_PRSNT2n_x1</text>
<text x="198" y="108.5">PCIE_TX_N0</text>
<text x="377.6" y="110.5">4 PCIE_RX_N[3:0]</text>
<text x="93.6" y="117">PCIE_RX_P1</text>
<text x="93.6" y="119.8">PCIE_RX_N1</text>
<text x="377.6" y="116.1">4 PCIE_TX_P[3:0]</text>
<text x="195.2" y="122.6">PCIE_TX_P1</text>
<text x="198" y="125.5">PCIE_TX_N1</text>
<text x="377.3" y="121.5">4 PCIE_TX_N[3:0]</text>
<text x="93.6" y="128.3">PCIE_RX_P2</text>
<text x="93.6" y="131.1">PCIE_RX_N2</text>
<text x="195.2" y="133.9">PCIE_TX_P2</text>
<text x="198" y="136.7">PCIE_TX_N2</text>
<text x="93.6" y="139.6">PCIE_RX_P3</text>
<text x="93.6" y="142.4">PCIE_RX_N3</text>
<text x="195.2" y="145.2">PCIE_TX_P3</text>
<text x="198" y="148">PCIE_TX_N3</text>
<text x="90.8" y="150.8">PCIE_PRSNT2n_x4</text>
<text x="138.8" y="181.9">PCIE_T_PERSTn</text>
<text x="138.8" y="184.7">PCIE_T_SMBCLK</text>
<text x="205" y="184.7">7 PCIE_SMBCLK</text>
<text x="205.9" y="181.8">7 PCIE_PERSTn</text>
<text x="138.8" y="187.5">PCIE_T_SMBDAT</text>
<text x="204.5" y="187.5">7 PCIE_SMBDAT</text>
</g>
<g font-size="2.5" fill="#00f">
<text x="320.5" y="65.7" transform="rotate(-90 320.5 65.7)">OPEN</text>
<text x="152.3" y="91.4">KEY</text>
<text x="152.3" y="97">X1</text>
<text x="152.3" y="119.5">X4</text>
</g>
<g font-size="2">
<text x="29.3" y="4.1">8</text>
<text x="82.1" y="4.1">7</text>
<text x="135" y="4.1">6</text>
<text x="187.9" y="4.1">5</text>
<text x="240.7" y="4.1">4</text>
<text x="293.6" y="4.1">3</text>
<text x="346.5" y="4.1">2</text>
<text x="399.3" y="4.1">1</text>
<text x=".8" y="33.4">E</text>
<text x="426.5" y="33.4">E</text>
<text x=".8" y="86.9">D</text>
<text x="426.5" y="86.9">D</text>
<text x=".8" y="140.5">C</text>
<text x="426.5" y="140.5">C</text>
<text x=".8" y="194.1">B</text>
<text x="426.5" y="194.1">B</text>
<text x=".8" y="247.6">A</text>
<text x="426.5" y="247.6">A</text>
<text x="29.3" y="274.8">8</text>
<text x="82.1" y="274.8">7</text>
<text x="135" y="274.8">6</text>
<text x="187.9" y="274.8">5</text>
<text x="240.7" y="274.8">4</text>
<text x="293.6" y="274.8">3</text>
<text x="346.5" y="274.8">2</text>
<text x="399.3" y="274.8">1</text>
</g>
</svg>
